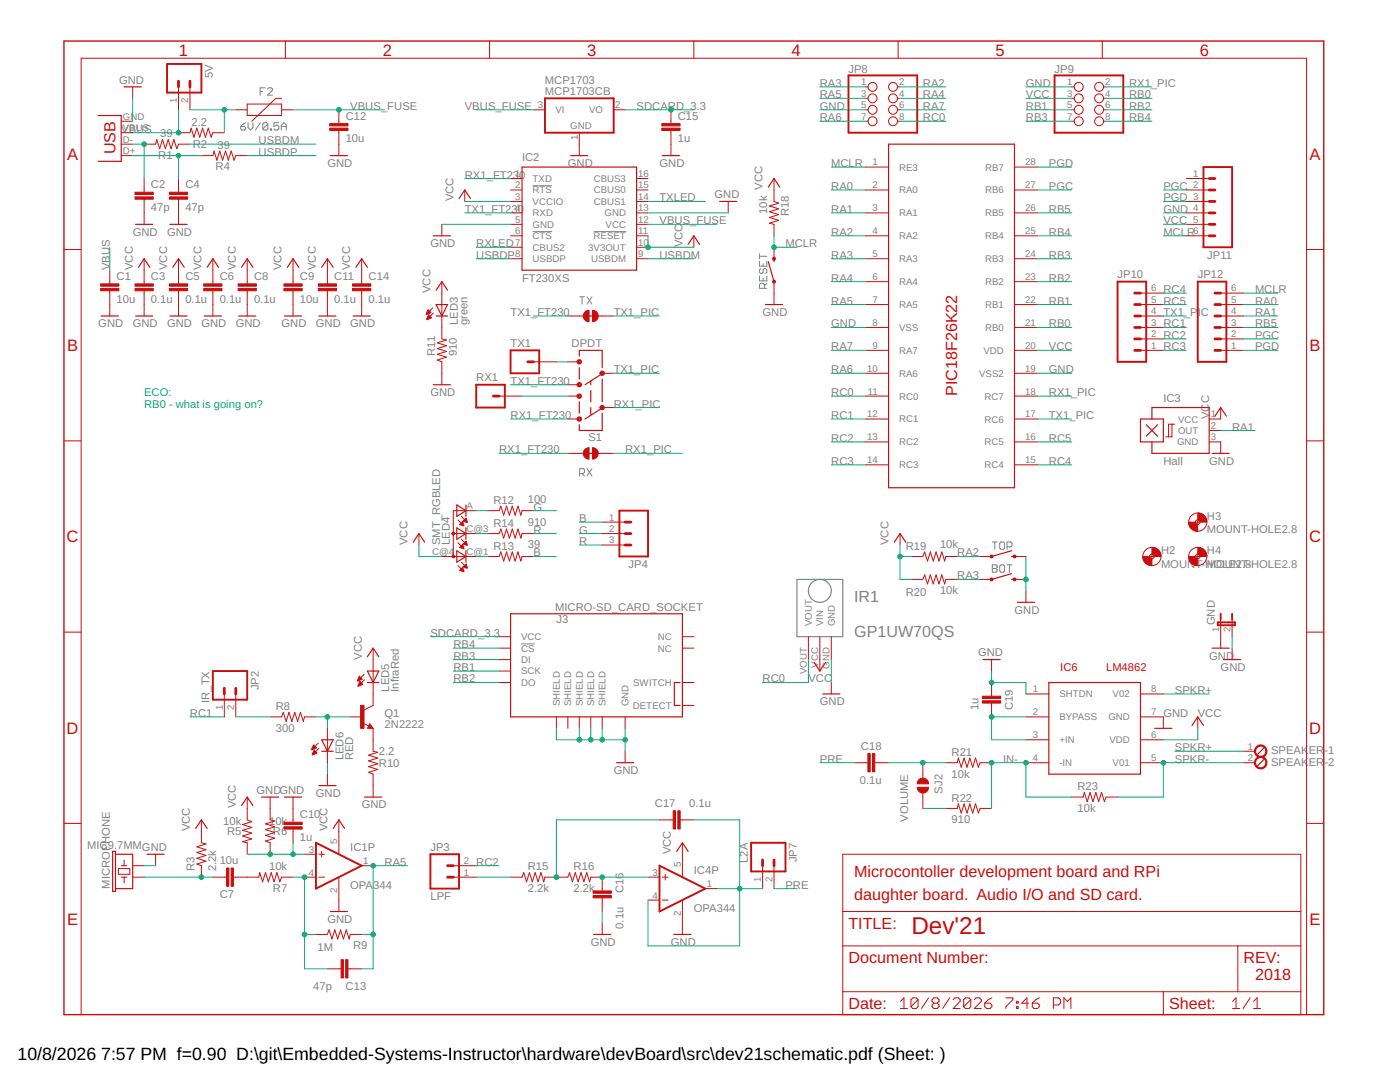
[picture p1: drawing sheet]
<svg xmlns="http://www.w3.org/2000/svg" width="279mm" height="216mm" viewBox="0 0 279 216" stroke-linecap="round" stroke-linejoin="round" font-family="sans-serif">
<g fill="none" stroke="#808080" stroke-width=".23">
<path d="M159 115.6h9.2v11.4h-9.2z"/>
<circle cx="163.6" cy="117.9" r="2.29"/>
</g>
<g fill="none" stroke="#808080" stroke-width=".2">
<path d="M51.9 18.2h.5M52.9 17.5h-1v1.5M53.4 17.8l.2-.3h.5l.3 .3v.2l-1 1h1M48 25.2h.8l.2 .3v.2l-.2 .3h-.5l-.3-.3zM49 24.5l-1 .7M49.5 24.5v1l.5 .5 .5-.5v-1M52 24.5l-1 1.5M53.4 24.7v1l-.2 .3h-.5l-.2-.3M53.4 24.7l-.2-.2h-.5l-.2 .2v1M53.4 24.7l-.9 1M53.9 25.7h.3v.3h-.3zM55.6 24.5h-.9v.7l.5-.2h.2l.2 .2v.5l-.2 .3h-.5l-.2-.3"/>
<path d="M56.1 25.2h1M56.1 26v-1l.5-.5 .5 .5v1M106.3 37.1h3.9M106.3 46.2h3.9M115.7 59.2h.9M116.2 59.2v1.5M117.2 59.2l.9 1.5M118.1 59.2l-.9 1.5M118.5 46.2h6.4M151.6 50.7v.9M151.6 52.1v1h1.4v-1M151.6 55.1v.9h1.4v-.9"/>
<path d="M151.6 51.1h1.4M151.8 53.6l-.2 .2v.5l.2 .3h.3l.2-.3v-.5l.2-.2h.3l.2 .2v.5l-.2 .3M152.3 52.6v.5M152.3 55.6v.4M152.5 57.5v-.7l-.2-.3h-.5l-.2 .3v.7h1.4M153 56.5l-.5 .5M115.7 94.5h.7l.2-.3v-.5l-.2-.2h-.7v1.5M116.2 94.5l.4 .5M117.2 93.5l.9 1.5M118.1 93.5l-.9 1.5M198 108.1h1M198 112.7h.8l.2 .2v.3l-.2 .2 .2 .3v.2l-.2 .3h-.8z"/>
<path d="M198 113.4h.8M198.5 108.1v1.5M199.5 108.4l.2-.3h.5l.3 .3v1l-.3 .2h-.5l-.2-.2zM199.7 112.7h.5l.3 .2v1l-.3 .3h-.5l-.2-.3v-1zM201 109.1h.7l.3-.2v-.5l-.3-.3h-.7v1.5M201 112.7h1M201.5 112.7v1.5M104 128.5h2.7"/>
</g>
<path d="M12.8 8.2h251.4v194.3h-251.4z" fill="none" stroke="#c90d0c" stroke-width=".28"/>
<g fill="none" stroke="#c90d0c" stroke-width=".2">
<path d="M26.5 17.3v2.3M35.6 17.3v4.6M37.9 17.3v4.6M56.2 19.6h-1.1l-4.9 4.6M57 8.2v3.4M97.7 8.2v3.4M138.5 8.2v3.4M172.8 17.3h.4M172.8 19.6h.4M179.1 17.3h.5M179.1 19.6h.5M179.2 8.2v3.4"/>
<path d="M213.9 17.3h.5M213.9 19.6h.5M220 8.2v3.4M220.2 17.3h.5M220.2 19.6h.5M24.2 31.1h2.3M24.2 28.8h2.3M24.2 26.5h2.3M24.2 24.2h2.3M28.8 28.8h2.3l.2-.9 .6 1.8 .5-1.8 .6 1.8 .6-1.8 .5 1.8 .6-1.8 .6 1.8 .3-.9h2.3M28.8 35.6v2.8M28.8 39.7v5.1"/>
<path d="M35.6 26.5h2.3l.2-.9 .6 1.8 .6-1.8 .6 1.8 .5-1.8 .6 1.8 .6-1.8 .5 1.8 .4-.9h2.3M35.6 35.6v2.8M35.6 39.7v5.1M40.2 31.1h2.3l.2-1 .6 1.9 .6-1.9 .5 1.9 .6-1.9 .6 1.9 .5-1.9 .6 1.9 .4-.9h2.2M47.1 21.9h2.2M49.3 20.8h6.9v2.3h-6.9zM56.2 21.9h2.3M67.6 21.9v2.8M67.6 26v5.1M92.8 37.9v2.3M101.9 35.6h2.3M101.9 37.9h2.3"/>
<path d="M106.5 21.9h2.3M115.6 26.5v4.6M122.5 21.9h2.3M127 35.6h2.3M127 37.9h2.3M133.9 21.9v2.8M133.9 26v5.1M154.5 35.6v4.6l.9 .3-1.8 .6 1.8 .6-1.8 .5 1.8 .6-1.8 .6 1.8 .6-1.8 .5 .9 .3v2.3M172.8 24.2h.4M172.8 37.9h4.5M172.8 33.3h4.5M172.8 21.9h.4"/>
<path d="M179.1 24.2h.5M179.1 21.9h.5M202.5 37.9h4.5M202.5 33.3h4.5M213.9 24.2h.5M213.9 21.9h.5M220.2 24.2h.5M220.2 21.9h.5M236.7 35.6h4.6M236.7 37.9h4.6M12.8 49.8h3.4M21.9 53.9v2.7"/>
<path d="M21.9 58v5.1M28.8 51.6v5M28.8 58v5.1M35.6 51.6v5M35.6 58v5.1M42.5 51.6v5M42.5 58v5.1M49.3 51.6v5M49.3 58v5.1M58.5 51.6v5M58.5 58v5.1M65.3 51.6v5"/>
<path d="M65.3 58v5.1M72.2 51.6v5M72.2 58v5.1M88.2 44.8v2.3M88.2 56.2v11.4l.9 .2-1.8 .6 1.8 .6-1.8 .6 1.8 .5-1.8 .6 1.8 .6-1.8 .5 .9 .4v4.6M101.9 40.2h2.3M101.9 42.5h2.3M101.9 44.8h2.3M101.9 47.1h2.3M101.9 51.6h2.3M101.9 49.3h2.3M127 40.2h2.3"/>
<path d="M127 42.5h2.3M127 44.8h2.3M127 47.1h2.3M127 51.6h2.3M127 49.3h2.3M138.5 47.1v2.2M145.3 40.2v2.3M154.5 49.3v2.3M154.5 56.2v4.6M172.8 42.5h4.5M172.8 47.1h4.5M172.8 51.6h4.5"/>
<path d="M172.8 56.2h4.5M202.5 42.5h4.5M202.5 47.1h4.5M202.5 51.6h4.5M202.5 56.2h4.5M227.6 58.5h4.6M236.7 40.2h4.6M236.7 42.5h4.6M236.7 44.8h4.6M236.7 47.1h4.6M243.6 58.5h4.6M260.8 49.8h3.4"/>
<path d="M86.4 61.4l-1.3 1.3M86.5 62.5l-1.3 1.2M99.6 79h4.6M106.5 72.2h4.5M113.3 79h2.3M113.3 63.1h3.1M113.3 76.8h2.3M113.3 72.2h2.3M119.4 63.1h3.1M120.2 74.5h2.3M172.8 60.8h4.5M172.8 65.3h4.5"/>
<path d="M172.8 69.9h4.5M172.8 74.5h4.5M172.8 79h4.5M202.5 60.8h4.5M202.5 65.3h4.5M202.5 69.9h4.5M202.5 74.5h4.5M202.5 79h4.5M227.6 60.8h4.6M227.6 65.3h4.6M227.6 69.9h4.6M227.6 67.6h4.6"/>
<path d="M227.6 63.1h4.6M243.6 60.8h4.6M243.6 65.3h4.6M243.6 69.9h4.6M243.6 67.6h4.6M243.6 63.1h4.6M12.8 88h3.4M113.3 83.6h2.3M113.3 90.5h3.1M119.4 90.5h3.1M120.2 81.3h2.3M172.8 83.6h4.5"/>
<path d="M172.8 88.2h4.5M172.8 92.8h4.5M202.5 83.6h4.5M202.5 88.2h4.5M202.5 92.8h4.5M233.9 84.6v2.6h-1.3M234.5 84.6h-1.3v2.6M241.3 88.2h2.3v2.3M241.3 85.9h2.3M243.6 81.3v2.3h-2.3M260.8 88h3.4M83.6 106.5v2.3"/>
<path d="M88.2 111h6.8M90.5 106.5h4.5M91.4 103.7l.8 .8M91.4 108.3l.8 .8M91.4 112.9l.8 .8M92.1 103l.8 .8M92.1 107.6l.8 .8M92.1 112.2l.8 .8M95 101.9h-4.5v9.1M97.3 101.9h2.3l.3-.9 .6 1.8 .6-1.8 .6 1.8 .5-1.8 .6 1.8 .6-1.8 .5 1.8 .3-.9h2.3M97.3 111h2.3l.3-.9 .6 1.9 .6-1.9 .6 1.9 .5-1.9 .6 1.9 .6-1.9 .5 1.9 .3-1h2.3M97.3 106.5h2.3l.3-.9 .6 1.8 .6-1.8 .6 1.8 .5-1.8 .6 1.8 .6-1.8 .5 1.8 .3-.9h2.3"/>
<path d="M120.2 106.5h4.6M120.2 104.2h4.6M120.2 108.8h4.6M179.6 106.5v2.3M181.9 111h2.3l.3-.9 .6 1.9 .6-1.9 .5 1.9 .6-1.9 .6 1.9 .6-1.9 .5 1.9 .2-1h2.3M181.9 115.6h2.3l.3-.9 .6 1.8 .6-1.8 .5 1.8 .6-1.8 .6 1.8 .6-1.8 .5 1.8 .2-.9h2.3M195.6 111h2.3M195.6 115.6h2.3M202.5 111h2.2M202.5 115.6h2.2M204.7 117.9v2.3M229.4 111h1"/>
<path d="M229.9 110.6v.9M238.6 111h.9M238.6 104.2h.9M239 103.7v.9M239 110.6v.9M12.8 126.1h3.4M44.8 138.5v4.5M47.1 138.5v4.5M72.6 134.6l-1.2 1.2M72.7 135.6l-1.2 1.3M74.5 129.3v11.5l-1.9 .9M99.6 129.3h2.3"/>
<path d="M99.6 131.6h2.3M99.6 127h2.3M99.6 133.9h2.3M99.6 136.2h2.3M136.2 129.3h2.3M136.2 127h2.3M136.2 136.2h2.3M161.3 127v4.6M163.6 127v6.9M165.9 127v4.6M165.9 136.2v2.3M197.9 131.6v2.3"/>
<path d="M197.9 136.2v2.7M204.7 138.5h4.6M227.6 138.5h4.6M243.6 123.6v5.7M245.9 123.6v3.4M245.9 129.3v2.3M260.8 126.1h3.4M49.3 159v4.6l.9 .4-1.8 .5 1.8 .6-1.8 .6 1.8 .5-1.8 .6 1.8 .6-1.8 .6 .9 .2v2.3M53.9 159v4.6l.9 .2-1.8 .6 1.8 .6-1.8 .5 1.8 .6-1.8 .6 1.8 .6-1.8 .5 .9 .4v2.3M53.9 143h2.3l.3-.9 .6 1.9 .6-1.9 .6 1.9 .5-1.9 .6 1.9 .6-1.9 .5 1.9 .3-1h2.3M58.5 159v5.1M63.5 148.3l-1.2 1.2"/>
<path d="M63.6 149.3l-1.2 1.3M65.3 145.3v6.9M65.3 154.5v2.3M69.9 143h2.3M72.5 144.3l1.1 .6M73.8 144.4l.7 .9h-1.2zM74.5 145.3v4.6l.9 .2-1.8 .6 1.8 .6-1.8 .5 1.8 .6-1.8 .6 1.8 .5-1.8 .6 .9 .4v4.5M111 143v2.3M113.3 143v2.3M115.6 143v2.3M117.9 143v2.3M120.2 143v2.3"/>
<path d="M124.8 143v2.3M124.8 149.9v2.3M136.2 140.8h2.3M170.5 152.2h2.7M174.6 152.2h2.7M184.2 152.2v3.1M184.2 158.2v3.1M188.7 152.2h2.3l.3-.9 .5 1.8 .6-1.8 .6 1.8 .5-1.8 .6 1.8 .6-1.8 .6 1.8 .3-.9h2.3M197.9 140.3v2.7M204.7 143h4.6M204.7 152.2h4.6M204.7 147.6h4.6"/>
<path d="M213.9 159h2.3l.2-.9 .6 1.9 .6-1.9 .5 1.9 .6-1.9 .6 1.9 .5-1.9 .6 1.9 .3-1h2.3M227.6 143h4.6v2.3M227.6 152.2h4.6M227.6 147.6h4.6M239 143v2.3M248.2 152.2h2.3M248.2 149.9h2.3M12.8 164.3h3.4M23.6 173.3h2.3v1.2h-2.3zM24.2 175h1.1M24.2 172.7h1.1M24.8 171.6v1.1"/>
<path d="M24.8 175v1.2M26.5 175h2.3M26.5 172.7h2.3M31.1 170.5v2.2M40.2 163.6v4.6l.9 .2-1.8 .6 1.8 .5-1.8 .6 1.8 .6-1.8 .6 1.8 .5-1.8 .6 .9 .3v2.3M42.5 175h2.7M46.6 175h5l.2-.9 .6 1.9 .6-1.9 .6 1.9 .5-1.9 .6 1.9 .6-1.9 .5 1.9 .4-1h2.3M58.5 165.4v2.8M60.8 170.5h2.3M60.8 175h2.3M63.6 170.5h1.2M63.6 175h1.2"/>
<path d="M64.2 169.9v1.1M67.6 163.6v6.9M67.6 175v6.9M72.2 172.7h2.3M90.5 175h4.5M90.5 172.7h4.5M101.9 175h2.3l.3-.9 .6 1.9 .6-1.9 .5 1.9 .6-1.9 .6 1.9 .5-1.9 .6 1.9 .3-1h4.5l.4-.9 .5 1.9 .6-1.9 .6 1.9 .6-1.9 .5 1.9 .6-1.9 .6 1.9 .2-1h2.3v2.8M120.2 179.2v2.7M129.3 175h2.3M129.3 179.6h2.3M131.6 163.6h2.8M132.2 175h1.1"/>
<path d="M132.2 179.6h1.1M132.8 174.5v1.1M135.7 163.6h2.8M136.2 168.2v6.8M136.2 179.6v6.9M140.8 177.3h2.2M152.2 172.7v4.6M154.5 172.7v4.6M168.2 170.5h91.4v32h-91.4zM188.7 161.3h2.3l.3-.9 .5 1.8 .6-1.8 .6 1.8 .5-1.8 .6 1.8 .6-1.8 .6 1.8 .3-.9h2.3M260.8 164.3h3.4M63.1 186.5h2.2l.4-1 .6 1.9 .5-1.9 .6 1.9 .6-1.9 .5 1.9 .6-1.9 .6 1.9 .2-.9h2.3"/>
<path d="M65.3 193.3h2.8M69.4 193.3h2.8M120.2 184.2v2.3M168.2 188.7h91.4M168.2 197.9h91.4M168.2 181.9h91.4M179.7 199.8l.7-.7v2.1M183.2 199.5v1.4l-.3 .3h-.7l-.4-.3M183.2 199.5l-.3-.4h-.7l-.4 .4v1.4M183.2 199.5l-1.4 1.4M185.3 199.1l-1.4 2.1M189.5 199.1l-1.4 2.1"/>
<path d="M190.2 199.5l.4-.4h.7l.3 .4v.3l-1.4 1.4h1.4M193.7 199.5v1.4l-.3 .3h-.7l-.4-.3M193.7 199.5l-.3-.4h-.7l-.4 .4v1.4M193.7 199.5l-1.4 1.4M194.4 199.5l.4-.4h.7l.3 .4v.3l-1.4 1.4h1.4M198 199.1l-.8 .4-.7 .7M200.7 199.1h1.4v.4l-1.4 1.4v.3M202.9 199.8h.3v.4h-.3zM207.4 199.1l-.7 .4-.7 .7M232.2 197.9v4.6M246 199.8l.7-.7v2.1M247 188.7v9.2"/>
<path d="M249.5 199.1l-1.4 2.1M250.2 199.8l.7-.7v2.1M16.2 202.5v-190.9h244.6v190.9M179.7 201.2h1.4M186.4 200.2l-.4 .3v.4l.4 .3h.7l.3-.3v-.4l-.3-.3M186.4 200.2l-.4-.4v-.3l.4-.4h.7l.3 .4v.3l-.3 .4M186.4 200.2h.7M196.5 200.2h1.1l.4 .3v.4l-.4 .3h-.7l-.4-.3zM202.9 200.9h.3v.3h-.3zM205.3 200.2h-1.4l1.1-1.1v2.1M206 200.2h1.1l.3 .3v.4l-.3 .3h-.7l-.4-.3zM210.2 200.5h1.1l.3-.3v-.7l-.3-.4h-1.1v2.1"/>
<path d="M212.3 201.2v-2.1l.7 .7 .7-.7v2.1M246 201.2h1.4M250.2 201.2h1.4"/>
<circle cx="174.1" cy="17.3" r=".89"/>
<circle cx="174.1" cy="19.6" r=".89"/>
<circle cx="178.2" cy="19.6" r=".89"/>
<circle cx="178.2" cy="17.3" r=".89"/>
<circle cx="215.3" cy="17.3" r=".89"/>
<circle cx="215.3" cy="19.6" r=".89"/>
<circle cx="219.4" cy="19.6" r=".89"/>
<circle cx="219.4" cy="17.3" r=".89"/>
<circle cx="174.1" cy="21.9" r=".89"/>
<circle cx="174.1" cy="24.2" r=".89"/>
<circle cx="178.2" cy="21.9" r=".89"/>
<circle cx="178.2" cy="24.2" r=".89"/>
<circle cx="215.3" cy="21.9" r=".89"/>
<circle cx="215.3" cy="24.2" r=".89"/>
<circle cx="219.4" cy="21.9" r=".89"/>
<circle cx="219.4" cy="24.2" r=".89"/>
<circle cx="229.9" cy="111" r="1.82"/>
<circle cx="229.9" cy="111" r=".47"/>
<circle cx="239" cy="111" r="1.82"/>
<circle cx="239" cy="104.2" r="1.82"/>
<circle cx="239" cy="111" r=".47"/>
<circle cx="239" cy="104.2" r=".47"/>
</g>
<g fill="none" stroke="#c90d0c" stroke-width=".23">
<path d="M24.8 17.3h3.4M19.6 23.1h4.6v9.1h-4.6M65.9 31.1h3.4M91.6 39.6l1.2-1.7 1.1 1.7M104.2 33.3h22.8v20.6h-22.8zM113.9 31.1h3.4M132.2 31.1h3.4M153.3 37.3l1.2-1.7 1.1 1.7M177.3 28.8h25.2v68.5h-25.2zM27.1 44.8h3.4M27.6 53.3l1.2-1.7 1.1 1.7M33.9 44.8h3.4"/>
<path d="M34.5 53.3l1.1-1.7 1.2 1.7M41.3 53.3l1.2-1.7 1.1 1.7M48.2 53.3l1.1-1.7 1.2 1.7M57.3 53.3l1.2-1.7 1.1 1.7M64.2 53.3l1.1-1.7 1.2 1.7M71 53.3l1.2-1.7 1.1 1.7M86.5 47.1h3.4M87 57.9l1.2-1.7 1.1 1.7M137.3 48.8l1.2-1.7 1.1 1.7M143.6 40.2h3.4M153.3 52.2l1.2 4M154.5 51.6v.6"/>
<path d="M20.2 63.1h3.4M27.1 63.1h3.4M33.9 63.1h3.4M40.8 63.1h3.4M47.6 63.1h3.5M56.8 63.1h3.4M63.6 63.1h3.5M70.5 63.1h3.4M86.5 76.8h3.4M87 63.1h2.3M87 60.8h2.3l-1.1 2.3zM115.6 71.1v-1.2h4.6v3.4"/>
<path d="M115.6 73.3v2.3M117.2 63.1h1.6M117.9 76.1v.7M117.9 77.9v2.3M120 74.7l-3.2 2.1M120.2 75.6v4.6M152.8 60.8h3.4M115.6 80.2v2.3M117.2 90.5h1.6M117.9 81.3v1.4M120 81.6l-3.2 2M120.2 82.5v3.4h-4.6v-1.1"/>
<path d="M227.6 83.6h4.6v4.6h-4.6zM228.7 84.8l2.3 2.2M229.9 83.6v-2.3h11.4v9.2h-11.4v-2.3M231 84.8l-2.3 2.2M241.9 90.5h3.4M242.5 83l1.1-1.7 1.2 1.7M82.5 108.2l1.1-1.7 1.2 1.7M91.2 100.8l1.8 1.1-1.8 1.1zM91.2 105.3l1.8 1.2-1.8 1.1zM91.2 109.9l1.8 1.1-1.8 1.2zM93 100.8v2.2M93 105.3v2.3"/>
<path d="M93 109.9v2.3M178.5 108.2l1.1-1.7 1.2 1.7M201.9 111h.6M201.9 109.9l-4 1.1M201.9 115.6h.6M201.9 114.5l-4 1.1M73.3 133.9h2.3l-1.1 2.3zM73.3 136.2h2.3M73.3 131l1.2-1.7 1.1 1.7M101.9 122.5h34.3v20.5h-34.3zM135.7 136.2h-1.1v4.6h1.1M162.5 132.2l1.1 1.7 1.2-1.7"/>
<path d="M164.2 138.5h3.4M196.2 131.6h3.4M203 120.2h3.5M209.3 136.2h18.3v18.3h-18.3zM241.9 129.3h3.4M244.2 131.6h3.4M52.2 159h3.4M56.8 159h3.4M63.6 156.8h3.5M64.2 147.6h2.3l-1.2 2.3zM64.2 149.9h2.3M72.7 159h3.5"/>
<path d="M73.8 144.9l.1 .2h-.3l.2-.5 .5 .6h-.7M123 152.2h3.5M230.5 145.3h3.4M237.9 144.8l1.1-1.8 1.2 1.8M252.3 149.2l-1.4 1.4M252.3 151.5l-1.4 1.4M22.5 169.9h.6v8h-.6zM23.1 170.5h3.4v6.8h-3.4M29.3 170.5h3.5M39.1 165.3l1.1-1.7 1.1 1.7M48.2 160.8l1.1-1.8 1.2 1.8M66.5 165.3l1.1-1.7 1.2 1.7"/>
<path d="M135 169.9l1.2-1.7 1.1 1.7M65.9 181.9h3.4M118.5 186.5h3.4M134.5 186.5h3.4"/>
</g>
<g fill="#c90d0c" stroke="#c90d0c" stroke-width=".2">
<path d="M65.8 25.6h3.6v.4h-3.6z"/>
<path d="M65.8 24.7h3.6v.4h-3.6z"/>
<path d="M132.1 25.6h3.6v.4h-3.6z"/>
<path d="M132.1 24.7h3.6v.4h-3.6z"/>
<path d="M33.8 57.6h3.6v.4h-3.6z"/>
<path d="M33.8 56.6h3.6v.5h-3.6z"/>
<path d="M63.5 57.6h3.7v.4h-3.7z"/>
<path d="M63.5 56.6h3.7v.5h-3.7z"/>
<path d="M20.1 57.6h3.6v.4h-3.6z"/>
<path d="M20.1 56.6h3.6v.5h-3.6z"/>
<path d="M26.9 57.6h3.7v.4h-3.7z"/>
<path d="M26.9 56.6h3.7v.5h-3.7z"/>
<path d="M40.7 57.6h3.6v.4h-3.6z"/>
<path d="M40.7 56.6h3.6v.5h-3.6z"/>
<path d="M47.5 57.6h3.7v.4h-3.7z"/>
<path d="M47.5 56.6h3.7v.5h-3.7z"/>
<path d="M56.7 57.6h3.6v.4h-3.6z"/>
<path d="M56.7 56.6h3.6v.5h-3.6z"/>
<path d="M46.1 173.2h.5v3.6h-.5z"/>
<path d="M45.2 173.2h.5v3.6h-.5z"/>
<path d="M56.7 165h3.6v.4h-3.6z"/>
<path d="M56.7 164.1h3.6v.4h-3.6z"/>
<path d="M69 191.5h.4v3.6h-.4z"/>
<path d="M68.1 191.5h.4v3.6h-.4z"/>
<path d="M118.4 177.8h3.6v.4h-3.6z"/>
<path d="M118.4 178.7h3.6v.5h-3.6z"/>
<path d="M134.3 161.8h.5v3.6h-.5z"/>
<path d="M135.3 161.8h.4v3.6h-.4z"/>
<path d="M70.4 57.6h3.6v.4h-3.6z"/>
<path d="M70.4 56.6h3.6v.5h-3.6z"/>
<path d="M72 140.8h.6v4.5h-.6z"/>
<path d="M26.9 39.3h3.7v.5h-3.7z"/>
<path d="M26.9 38.4h3.7v.4h-3.7z"/>
<path d="M33.8 39.3h3.6v.5h-3.6z"/>
<path d="M33.8 38.4h3.6v.4h-3.6z"/>
<path d="M196.1 138.9h3.6v.5h-3.6z"/>
<path d="M196.1 139.8h3.6v.5h-3.6z"/>
<path d="M173.2 150.4h.5v3.6h-.5z"/>
<path d="M174.1 150.4h.5v3.6h-.5z"/>
</g>
<g fill="none" stroke="#c90d0c" stroke-width=".38">
<path d="M33.3 12.8h6.9v5.7h-6.9zM108.8 19.6h13.7v6.9h-13.7zM169.3 15h13.7v11.5h-13.7zM210.5 15h13.7v11.5h-13.7zM240.2 33.3h5.7v16h-5.7zM223 56.2h5.7v16h-5.7zM239 56.2h5.8v16h-5.8zM95 76.8h5.8v4.5h-5.8zM101.9 69.9h5.7v4.6h-5.7zM123.6 101.9h5.7v9.1h-5.7zM42.5 133.9h6.8v5.7h-6.8zM243 124.2h3.5v.6h-3.5z"/>
<path d="M243.6 122.5v1.1M245.9 122.5v1.1M63.1 168.2l9.1 4.5-9.1 4.6zM85.9 170.5h5.7v6.8h-5.7zM131.6 172.7l9.2 4.6-9.2 4.6zM149.9 168.2h6.9v5.7h-6.9z"/>
</g>
<g fill="none" stroke="#c90d0c" stroke-width=".55">
<path d="M35.6 16.2v1.1M37.9 16.2v1.1M241.3 37.9h1.2M241.3 35.6h1.2M226.5 58.5h1.1M241.3 40.2h1.2M241.3 44.8h1.2M241.3 42.5h1.2M241.3 47.1h1.2M242.5 58.5h1.1M98.5 79h1.1M105.3 72.2h1.2"/>
<path d="M226.5 65.3h1.1M226.5 67.6h1.1M226.5 69.9h1.1M226.5 60.8h1.1M226.5 63.1h1.1M242.5 65.3h1.1M242.5 67.6h1.1M242.5 69.9h1.1M242.5 60.8h1.1M242.5 63.1h1.1M124.8 108.8h1.1M124.8 106.5h1.1"/>
<path d="M124.8 104.2h1.1M44.8 137.3v1.2M47.1 137.3v1.2M89.3 172.7h1.2M89.3 175h1.2M152.2 171.6v1.1M154.5 171.6v1.1"/>
</g>
<g fill="#c90d0c" stroke="#c90d0c" stroke-width=".2">
<path d="M90.3 110.9h.4v.3h-.4l-.1-.2h.3h-.3z" fill-rule="evenodd"/>
<path d="M90.3 106.3h.4v.3l-.3 .1-.2-.2h.3h-.3z" fill-rule="evenodd"/>
<path d="M91.7 104.7l.6-.6 .3 .8z" fill-rule="evenodd"/>
<path d="M92.4 104l.6-.6 .3 .8z" fill-rule="evenodd"/>
<path d="M91.7 109.2l.6-.6 .3 .9z" fill-rule="evenodd"/>
<path d="M92.4 108.6l.6-.7 .3 .9z" fill-rule="evenodd"/>
<path d="M91.7 113.8l.6-.6 .3 .8z" fill-rule="evenodd"/>
<path d="M92.4 113.1l.6-.6 .3 .8z" fill-rule="evenodd"/>
<path d="M85.4 61.8l.6 .6-.9 .4z" fill-rule="evenodd"/>
<path d="M85.5 62.8l.6 .6-.9 .4z" fill-rule="evenodd"/>
<path d="M239 102.4a1.79 1.79 0 0 1 1.9 1.8h-1.4l-.1-.3-.4-.2z" fill-rule="evenodd"/>
<path d="M237.2 104.2h1.4l.1 .3 .3 .1v1.4a1.82 1.82 0 0 1-1.8-1.8z" fill-rule="evenodd"/>
<path d="M229.9 109.2a1.79 1.79 0 0 1 1.8 1.8h-1.3l-.2-.3-.3-.1z" fill-rule="evenodd"/>
<path d="M228.1 111h1.3l.2 .4 .3 .1v1.4a1.79 1.79 0 0 1-1.8-1.9z" fill-rule="evenodd"/>
<path d="M239 109.2a1.79 1.79 0 0 1 1.9 1.8h-1.4l-.1-.3-.4-.1z" fill-rule="evenodd"/>
<path d="M237.2 111h1.4l.1 .4 .3 .1v1.4a1.79 1.79 0 0 1-1.8-1.9z" fill-rule="evenodd"/>
<path d="M71.7 134.9l.6 .6-.9 .4z" fill-rule="evenodd"/>
<path d="M71.8 135.9l.6 .6-.9 .4z" fill-rule="evenodd"/>
<path d="M62.6 148.6l.6 .6-1 .4z" fill-rule="evenodd"/>
<path d="M62.7 149.7l.6 .6-1 .4z" fill-rule="evenodd"/>
<path d="M250.7 149a1.25 1.25 0 0 1 2 .3 1.25 1.25 0 0 1-.8 1.8 1.25 1.25 0 0 1-1.5-1.2h.2a1.03 1.03 0 0 1 1.4-1 1.03 1.03 0 0 1 .3 1.7 1.03 1.03 0 0 1-1.7-.4v-.3h-.2l.1-.6z" fill-rule="evenodd"/>
<path d="M250.7 151.3a1.25 1.25 0 0 1 2 .2 1.25 1.25 0 0 1-.8 1.9 1.25 1.25 0 0 1-1.5-1.2h.2a1.03 1.03 0 0 1 1.4-1 1.03 1.03 0 0 1 .3 1.7 1.03 1.03 0 0 1-1.7-.5v-.2h-.2l.1-.6z" fill-rule="evenodd"/>
<path d="M183 157.1h2.3a1.13 1.13 0 0 1-1.1 1.1 1.13 1.13 0 0 1-1.2-1.1z" fill-rule="evenodd"/>
<path d="M183.4 155.6a1.13 1.13 0 0 1 1.2-.3 1.13 1.13 0 0 1 .7 1.1h-2.3z" fill-rule="evenodd"/>
<path d="M119.9 81a.44 .44 0 0 1 .7 .2 .44 .44 0 0 1-.3 .6 .44 .44 0 0 1-.6-.5h.3a.22 .22 0 0 1 .3-.2 .22 .22 0 0 1 0 .4 .22 .22 0 0 1-.3-.1l-.3-.1z" fill-rule="evenodd"/>
<path d="M115.4 83.2a.44 .44 0 0 1 .6 .2 .44 .44 0 0 1-.3 .6 .44 .44 0 0 1-.5-.4h.2a.22 .22 0 0 1 .3-.2 .22 .22 0 0 1 .1 .4 .22 .22 0 0 1-.4-.1l-.2-.1z" fill-rule="evenodd"/>
<path d="M115.4 78.7a.44 .44 0 0 1 .6 .2 .44 .44 0 0 1-.3 .6 .44 .44 0 0 1-.5-.5h.2a.22 .22 0 0 1 .3-.1 .22 .22 0 0 1 .1 .3 .22 .22 0 0 1-.4-.1l-.2-.1z" fill-rule="evenodd"/>
<path d="M115.4 76.4a.44 .44 0 0 1 .6 .2 .44 .44 0 0 1-.3 .6 .44 .44 0 0 1-.5-.4h.2a.22 .22 0 0 1 .3-.2 .22 .22 0 0 1 .1 .3 .22 .22 0 0 1-.4 0l-.2-.1z" fill-rule="evenodd"/>
<path d="M115.4 71.8a.44 .44 0 0 1 .6 .2 .44 .44 0 0 1-.3 .6 .44 .44 0 0 1-.5-.4h.2a.22 .22 0 0 1 .3-.2 .22 .22 0 0 1 .1 .3 .22 .22 0 0 1-.4 0l-.2-.1z" fill-rule="evenodd"/>
<path d="M119.9 74.1a.44 .44 0 0 1 .7 .2 .44 .44 0 0 1-.3 .6 .44 .44 0 0 1-.6-.4h.3a.22 .22 0 0 1 .3-.2 .22 .22 0 0 1 0 .3 .22 .22 0 0 1-.3 0l-.3-.1z" fill-rule="evenodd"/>
<path d="M118.2 61.9a1.09 1.09 0 0 1 1.2 1.2h-1.2z" fill-rule="evenodd"/>
<path d="M118.2 63.1h1.2a1.12 1.12 0 0 1-1.2 1.1z" fill-rule="evenodd"/>
<path d="M116.7 62.3l.5-.3 .4-.1v2.3a1.15 1.15 0 0 1-1.1-.7 1.15 1.15 0 0 1 .2-1.2z" fill-rule="evenodd"/>
<path d="M118.2 89.3a1.12 1.12 0 0 1 1.2 1.2h-1.2z" fill-rule="evenodd"/>
<path d="M118.2 90.5h1.2a1.09 1.09 0 0 1-1.2 1.1z" fill-rule="evenodd"/>
<path d="M116.7 89.7l.9-.4v2.3a1.14 1.14 0 0 1-1.1-.7 1.14 1.14 0 0 1 .2-1.2z" fill-rule="evenodd"/>
<circle cx="197.9" cy="111" r=".3"/>
<circle cx="202.5" cy="111" r=".3"/>
<circle cx="197.9" cy="115.6" r=".3"/>
<circle cx="202.5" cy="115.6" r=".3"/>
<circle cx="154.5" cy="56.2" r=".3"/>
<circle cx="154.5" cy="51.6" r=".3"/>
</g>
<g fill="none" stroke="#0dab76" stroke-width=".2">
<path d="M26.5 19.6v4.6M163.6 17.3h9.2M163.6 19.6h9.2M179.6 17.3h9.1M179.6 19.6h9.1M204.7 17.3h9.2M204.7 19.6h9.2M220.7 17.3h9.2M220.7 19.6h9.2M26.5 28.8h2.3v6.8M26.5 31.1h13.7M35.6 21.9v4.6h-9.1"/>
<path d="M35.6 31.1v4.5M37.9 21.9h9.2M37.9 28.8h25.2M44.8 21.9v4.6M49.3 31.1h13.8M58.5 21.9h18.3M92.8 35.6h9.1M95 21.9h11.5M124.8 21.9h13.7M163.6 21.9h9.2M163.6 24.2h9.2M165.9 33.3h6.9"/>
<path d="M165.9 37.9h6.9M179.6 21.9h9.1M179.6 24.2h9.1M204.7 21.9h9.2M204.7 24.2h9.2M207 33.3h6.9M207 37.9h6.9M220.7 21.9h9.2M220.7 24.2h9.2M232.2 37.9h4.5M21.9 49.3v4.6M88.2 44.8h13.7"/>
<path d="M92.8 42.5h9.1M92.8 40.2h9.1M95 51.6h6.9M95 49.3h6.9M129.3 42.5h16M129.3 44.8h13.7M129.3 51.6h9.2M129.3 40.2h11.5M129.3 47.1v2.2h9.2M154.5 47.1v2.2h4.5M165.9 42.5h6.9M165.9 51.6h6.9"/>
<path d="M165.9 47.1h6.9M165.9 56.2h6.9M207 42.5h6.9M207 51.6h6.9M207 47.1h6.9M207 56.2h6.9M232.2 42.5h4.5M232.2 44.8h4.5M232.2 40.2h4.5M232.2 47.1h4.5M232.2 58.5h4.5M248.2 58.5h6.8"/>
<path d="M101.9 76.8h11.4M104.2 79h9.1M106.5 63.1h6.8M111 72.2h2.3M122.5 74.5h9.1M122.5 63.1h9.1M165.9 65.3h6.9M165.9 74.5h6.9M165.9 69.9h6.9M165.9 60.8h6.9M165.9 79h6.9M207 65.3h6.9"/>
<path d="M207 74.5h6.9M207 69.9h6.9M207 60.8h6.9M207 79h6.9M232.2 65.3h4.5M232.2 69.9h4.5M232.2 67.6h4.5M232.2 60.8h4.5M232.2 63.1h4.5M248.2 65.3h6.8M248.2 69.9h6.8M248.2 67.6h6.8"/>
<path d="M248.2 60.8h6.8M248.2 63.1h6.8M99.6 90.5h13.7M101.9 83.6h11.4M122.5 90.5h13.7M122.5 81.3h9.1M165.9 83.6h6.9M165.9 88.2h6.9M165.9 92.8h6.9M207 83.6h6.9M207 88.2h6.9M207 92.8h6.9"/>
<path d="M243.6 85.9h6.9M83.6 108.8v2.2h4.6M95 111h2.3M95 101.9h2.3M95 106.5h2.3M106.5 111h4.5M106.5 101.9h4.5M106.5 106.5h4.5M115.6 106.5h4.6M115.6 104.2h4.6M115.6 108.8h4.6M179.6 111h2.3"/>
<path d="M179.6 108.8v6.8h2.3M191 111h4.6M191 115.6h4.6M204.7 111v6.9M85.9 127h13.7M90.5 136.2h9.1M90.5 131.6h9.1M90.5 129.3h9.1M90.5 133.9h9.1M161.3 131.6v4.6h-9.1M165.9 131.6v4.6M197.9 133.9v2.3h6.8v2.3"/>
<path d="M232.2 138.5h9.1M245.9 127v2.3M37.9 143h6.9M47.1 143h6.8M63.1 143h6.8M65.3 143v2.3M65.3 152.2v2.3M111 145.3v2.3h13.8M115.6 145.3v2.3M117.9 145.3v2.3M120.2 145.3v2.3M124.8 145.3v4.6"/>
<path d="M163.6 152.2h6.9M177.3 152.2h11.4M204.7 143h-6.8v4.6h6.8M213.9 159h-9.2v-6.8h-6.8v9.1M234.5 149.9h13.7M239 145.3v2.3h-6.8M248.2 152.2h-16v6.8h-9.2M28.8 172.7h2.3M28.8 175h13.7M49.3 170.5h11.5M58.5 168.2v2.3M58.5 175h2.3v18.3h4.5"/>
<path d="M81.3 172.7h-6.8v20.6h-2.3M95 172.7h4.6M95 175h6.9M120.2 175h9.1M131.6 163.6h-20.6v11.4M138.5 163.6h9.1v25.1h-18.3v-9.1M143 177.3h9.2M154.5 177.3h4.5M184.2 161.3h4.5M60.8 186.5h2.3M72.2 186.5h2.3M120.2 181.9v2.3"/>
</g>
<g fill="#0dab76" stroke="#0dab76" stroke-width=".2">
<circle cx="204.7" cy="115.6" r=".47"/>
<circle cx="197.9" cy="136.2" r=".47"/>
<circle cx="124.8" cy="147.6" r=".47"/>
<circle cx="115.6" cy="147.6" r=".47"/>
<circle cx="117.9" cy="147.6" r=".47"/>
<circle cx="120.2" cy="147.6" r=".47"/>
<circle cx="179.6" cy="111" r=".47"/>
<circle cx="129.3" cy="49.3" r=".47"/>
<circle cx="67.6" cy="21.9" r=".47"/>
<circle cx="154.5" cy="49.3" r=".47"/>
<circle cx="53.9" cy="170.5" r=".47"/>
<circle cx="58.5" cy="170.5" r=".47"/>
<circle cx="60.8" cy="175" r=".47"/>
<circle cx="60.8" cy="186.5" r=".47"/>
<circle cx="120.2" cy="175" r=".47"/>
<circle cx="111" cy="175" r=".47"/>
<circle cx="147.6" cy="177.3" r=".47"/>
<circle cx="40.2" cy="175" r=".47"/>
<circle cx="44.8" cy="21.9" r=".47"/>
<circle cx="74.5" cy="172.7" r=".47"/>
<circle cx="74.5" cy="186.5" r=".47"/>
<circle cx="65.3" cy="143" r=".47"/>
<circle cx="28.8" cy="28.8" r=".47"/>
<circle cx="35.6" cy="31.1" r=".47"/>
<circle cx="204.7" cy="152.2" r=".47"/>
<circle cx="197.9" cy="152.2" r=".47"/>
<circle cx="35.6" cy="26.5" r=".47"/>
<circle cx="197.9" cy="143" r=".47"/>
<circle cx="232.2" cy="152.2" r=".47"/>
<circle cx="184.2" cy="152.2" r=".47"/>
<circle cx="133.9" cy="21.9" r=".47"/>
</g>
<text font-size="4.8" fill="#c90d0c" x="181.9" y="186.5">Dev'21</text>
<g font-size="3.5">
<text x="3.5" y="211.4">10/8/2026</text>
<text x="20.2" y="211.4">7:57 PM f=0.90 D:\git\Embedded-Systems-Instructor\hardware\devBoard\src\dev21schematic.pdf (Sheet: )</text>
</g>
<g font-size="3.3" fill="#c90d0c">
<text x="35.7" y="11.1">1</text>
<text x="76.4" y="11.1">2</text>
<text x="117.2" y="11.1">3</text>
<text x="157.9" y="11.1">4</text>
<text x="198.7" y="11.1">5</text>
<text x="239.5" y="11.1">6</text>
<text x="13.4" y="31.9">A</text>
<text x="261.4" y="31.9">A</text>
<text x="13.4" y="70">B</text>
<text x="261.4" y="70">B</text>
<text x="13.3" y="108.2">C</text>
<text x="261.3" y="108.2">C</text>
<text x="13.3" y="146.4">D</text>
<text x="261.3" y="146.4">D</text>
<text x="13.4" y="184.5">E</text>
<text x="261.4" y="184.5">E</text>
</g>
<g font-size="3.2" fill="#c90d0c">
<text x="23" y="30.8" transform="rotate(-90 23 30.8)">USB</text>
<text x="191" y="79" transform="rotate(-90 191 79)">PIC18F26K22</text>
<text x="170.5" y="175">Microcontoller development board and RPi</text>
<text x="170.5" y="179.6">daughter board. Audio I/O and SD card.</text>
<text x="169.3" y="185.3">TITLE:</text>
<text x="169.3" y="192.2">Document Number:</text>
<text x="248.2" y="192.2">REV:</text>
<text x="250.5" y="195.6">2018</text>
<text x="169.3" y="201.3">Date:</text>
<text x="233.3" y="201.3">Sheet:</text>
</g>
<g font-size="3.2" fill="#808080">
<text x="170.5" y="120.2">IR1</text>
<text x="170.5" y="127">GP1UW70QS</text>
</g>
<g font-size="2.2" fill="#808080">
<text x="23.8" y="16.7">GND</text>
<text x="42.5" y="15.5" transform="rotate(-90 42.5 15.5)">5V</text>
<text x="108.8" y="16.8">MCP1703</text>
<text x="163.6" y="17.3">RA3</text>
<text x="169.3" y="14.5">JP8</text>
<text x="184.2" y="17.3">RA2</text>
<text x="204.8" y="17.3">GND</text>
<text x="210.5" y="14.5">JP9</text>
<text x="225.3" y="17.3">RX1_PIC</text>
<text x="69" y="23.9">C12</text>
<text x="69.9" y="21.9">VBUS_FUSE</text>
<text x="92.8" y="21.9">VBUS_FUSE</text>
<text x="108.8" y="19.1">MCP1703CB</text>
<text x="127" y="21.9">SDCARD_3.3</text>
<text x="135.3" y="23.9">C15</text>
<text x="163.6" y="21.9">GND</text>
<text x="163.6" y="19.6">RA5</text>
<text x="184.2" y="19.6">RA4</text>
<text x="184.2" y="21.9">RA7</text>
<text x="204.8" y="19.6">VCC</text>
<text x="204.8" y="21.9">RB1</text>
<text x="225.3" y="21.9">RB2</text>
<text x="225.3" y="19.6">RB0</text>
<text x="24.2" y="26.5">VBUS</text>
<text x="32" y="27.4">39</text>
<text x="38.2" y="25.1">2.2</text>
<text x="38.5" y="29.4">R2</text>
<text x="43.4" y="29.7">39</text>
<text x="51.6" y="28.8">USBDM</text>
<text x="69" y="28.4">10u</text>
<text x="135.3" y="28.4">1u</text>
<text x="163.6" y="24.2">RA6</text>
<text x="184.2" y="24.2">RC0</text>
<text x="204.8" y="24.2">RB3</text>
<text x="225.3" y="24.2">RB4</text>
<text x="31.6" y="31.7">R1</text>
<text x="43" y="34">R4</text>
<text x="51.6" y="31.1">USBDP</text>
<text x="65.3" y="33.3">GND</text>
<text x="92.8" y="35.6">RX1_FT230</text>
<text x="104.2" y="32.2">IC2</text>
<text x="113.3" y="33.3">GND</text>
<text x="131.6" y="33.3">GND</text>
<text x="165.9" y="33.3">MCLR</text>
<text x="209.3" y="33.3">PGD</text>
<text x="30.1" y="37.6">C2</text>
<text x="37" y="37.6">C4</text>
<text x="90.5" y="40.2" transform="rotate(-90 90.5 40.2)">VCC</text>
<text x="131.6" y="40.2">TXLED</text>
<text x="142.6" y="39.5">GND</text>
<text x="152.2" y="37.9" transform="rotate(-90 152.2 37.9)">VCC</text>
<text x="165.9" y="37.9">RA0</text>
<text x="209.3" y="37.9">PGC</text>
<text x="232.2" y="40.2">PGD</text>
<text x="232.2" y="37.9">PGC</text>
<text x="26.5" y="47.1">GND</text>
<text x="30.1" y="42.1">47p</text>
<text x="33.3" y="47.1">GND</text>
<text x="37" y="42.1">47p</text>
<text x="92.8" y="42.5">TX1_FT230</text>
<text x="131.6" y="44.8">VBUS_FUSE</text>
<text x="153.1" y="42.7" transform="rotate(-90 153.1 42.7)">10k</text>
<text x="157.4" y="43.2" transform="rotate(-90 157.4 43.2)">R18</text>
<text x="165.9" y="42.5">RA1</text>
<text x="165.9" y="47.1">RA2</text>
<text x="209.3" y="42.5">RB5</text>
<text x="209.3" y="47.1">RB4</text>
<text x="232.2" y="42.5">GND</text>
<text x="232.2" y="44.8">VCC</text>
<text x="232.2" y="47.1">MCLR</text>
<text x="21.9" y="53.9" transform="rotate(-90 21.9 53.9)">VBUS</text>
<text x="26.5" y="53.9" transform="rotate(-90 26.5 53.9)">VCC</text>
<text x="33.3" y="53.9" transform="rotate(-90 33.3 53.9)">VCC</text>
<text x="40.2" y="53.9" transform="rotate(-90 40.2 53.9)">VCC</text>
<text x="47" y="53.9" transform="rotate(-90 47 53.9)">VCC</text>
<text x="56.2" y="53.9" transform="rotate(-90 56.2 53.9)">VCC</text>
<text x="63" y="53.9" transform="rotate(-90 63 53.9)">VCC</text>
<text x="69.9" y="53.9" transform="rotate(-90 69.9 53.9)">VCC</text>
<text x="85.9" y="49.3">GND</text>
<text x="95" y="51.6">USBDP</text>
<text x="95" y="49.3">RXLED</text>
<text x="131.6" y="51.6">USBDM</text>
<text x="136.2" y="49.3" transform="rotate(-90 136.2 49.3)">VCC</text>
<text x="156.8" y="49.3">MCLR</text>
<text x="165.9" y="51.6">RA3</text>
<text x="209.3" y="51.6">RB3</text>
<text x="240.9" y="51.6">JP11</text>
<text x="23.3" y="55.8">C1</text>
<text x="30.1" y="55.8">C3</text>
<text x="37" y="55.8">C5</text>
<text x="43.8" y="55.8">C6</text>
<text x="50.7" y="55.8">C8</text>
<text x="59.8" y="55.8">C9</text>
<text x="66.7" y="55.8">C11</text>
<text x="73.6" y="55.8">C14</text>
<text x="85.9" y="58.5" transform="rotate(-90 85.9 58.5)">VCC</text>
<text x="104.2" y="56.2">FT230XS</text>
<text x="165.9" y="56.2">RA4</text>
<text x="209.3" y="56.2">RB2</text>
<text x="223" y="55.5">JP10</text>
<text x="232.2" y="58.5">RC4</text>
<text x="239" y="55.5">JP12</text>
<text x="250.5" y="58.5">MCLR</text>
<text x="19.6" y="65.3">GND</text>
<text x="23.3" y="60.4">10u</text>
<text x="26.5" y="65.3">GND</text>
<text x="30.1" y="60.4">0.1u</text>
<text x="33.3" y="65.3">GND</text>
<text x="37" y="60.4">0.1u</text>
<text x="40.2" y="65.3">GND</text>
<text x="43.8" y="60.4">0.1u</text>
<text x="47" y="65.3">GND</text>
<text x="50.7" y="60.4">0.1u</text>
<text x="56.2" y="65.3">GND</text>
<text x="59.8" y="60.4">10u</text>
<text x="63" y="65.3">GND</text>
<text x="66.7" y="60.4">0.1u</text>
<text x="69.9" y="65.3">GND</text>
<text x="73.6" y="60.4">0.1u</text>
<text x="91.4" y="64.9" transform="rotate(-90 91.4 64.9)">LED3</text>
<text x="93.3" y="64.9" transform="rotate(-90 93.3 64.9)">green</text>
<text x="101.9" y="63">TX1_FT230</text>
<text x="122.5" y="63">TX1_PIC</text>
<text x="152.2" y="63">GND</text>
<text x="165.9" y="65.3">GND</text>
<text x="165.9" y="60.8">RA5</text>
<text x="209.3" y="60.8">RB1</text>
<text x="209.3" y="65.3">RB0</text>
<text x="232.2" y="65.3">RC1</text>
<text x="232.2" y="60.8">RC5</text>
<text x="232.2" y="63">TX1_P</text>
<text x="239" y="63">I</text>
<text x="239.7" y="63">C</text>
<text x="250.5" y="60.8">RA0</text>
<text x="250.5" y="63">RA1</text>
<text x="250.5" y="65.3">RB5</text>
<text x="86.8" y="71" transform="rotate(-90 86.8 71)">R11</text>
<text x="91.2" y="71" transform="rotate(-90 91.2 71)">910</text>
<text x="101.9" y="69.2">TX1</text>
<text x="114.1" y="69.2">DPDT</text>
<text x="165.9" y="69.9">RA7</text>
<text x="209.3" y="69.9">VCC</text>
<text x="232.2" y="67.6">RC2</text>
<text x="232.2" y="69.9">RC3</text>
<text x="250.5" y="69.9">PGD</text>
<text x="250.5" y="67.6">PGC</text>
<text x="95" y="76.1">RX1</text>
<text x="101.9" y="76.8">TX1_FT230</text>
<text x="122.5" y="74.5">TX1_PIC</text>
<text x="165.9" y="74.5">RA6</text>
<text x="209.3" y="74.5">GND</text>
<text x="85.9" y="79">GND</text>
<text x="101.9" y="83.6">RX1_FT230</text>
<text x="122.5" y="81.3">RX1_PIC</text>
<text x="165.9" y="79">RC0</text>
<text x="165.9" y="83.6">RC1</text>
<text x="209.3" y="83.6">TX1_PIC</text>
<text x="209.3" y="79">RX1_PIC</text>
<text x="232.2" y="80.2">IC3</text>
<text x="241.3" y="83.6" transform="rotate(-90 241.3 83.6)">VCC</text>
<text x="117.4" y="88">S1</text>
<text x="165.9" y="88.2">RC2</text>
<text x="209.3" y="88.2">RC5</text>
<text x="245.9" y="85.9">RA1</text>
<text x="99.6" y="90.5">RX1_FT230</text>
<text x="124.8" y="90.5">RX1_PIC</text>
<text x="165.9" y="92.8">RC3</text>
<text x="209.3" y="92.8">RC4</text>
<text x="232.2" y="92.8">Hall</text>
<text x="241.3" y="92.8">GND</text>
<text x="98.5" y="100.6">R12</text>
<text x="105.3" y="100.3">100</text>
<text x="106.5" y="101.9">G</text>
<text x="98.5" y="105.1">R14</text>
<text x="105.3" y="104.9">910</text>
<text x="106.5" y="106.5">R</text>
<text x="115.6" y="106.5">G</text>
<text x="115.6" y="104.2">B</text>
<text x="240.9" y="106.4">MOUNT-HOLE2.8</text>
<text x="240.9" y="103.7">H3</text>
<text x="81.3" y="108.8" transform="rotate(-90 81.3 108.8)">VCC</text>
<text x="87.8" y="108.8" transform="rotate(-90 87.8 108.8)">SMT_RGBLED</text>
<text x="89.8" y="108.8" transform="rotate(-90 89.8 108.8)">LED4</text>
<text x="98.5" y="109.7">R13</text>
<text x="105.3" y="109.4">39</text>
<text x="106.5" y="111">B</text>
<text x="115.6" y="108.8">R</text>
<text x="125.5" y="113.3">JP4</text>
<text x="177.3" y="108.8" transform="rotate(-90 177.3 108.8)">VCC</text>
<text x="180.8" y="109.7">R19</text>
<text x="187.6" y="109.4">10k</text>
<text x="191" y="111">RA2</text>
<text x="231.7" y="113.3">MOUNT-HOLE2.8</text>
<text x="231.7" y="110.5">H2</text>
<text x="240.9" y="113.3">MOUNT-HOLE2.8</text>
<text x="240.9" y="110.5">H4</text>
<text x="180.8" y="118.8">R20</text>
<text x="187.6" y="118.6">10k</text>
<text x="191" y="115.6">RA3</text>
<text x="110.8" y="122">MICRO-SD_CARD_SOCKET</text>
<text x="111" y="124.3">J3</text>
<text x="202.5" y="122.5">GND</text>
<text x="242.5" y="124.8" transform="rotate(-90 242.5 124.8)">GND</text>
<text x="72.2" y="131.6" transform="rotate(-90 72.2 131.6)">VCC</text>
<text x="85.9" y="127">SDCARD_3.3</text>
<text x="90.5" y="131.6">RB3</text>
<text x="90.5" y="129.3">RB4</text>
<text x="195.2" y="130.9">GND</text>
<text x="241.3" y="131.6">GND</text>
<text x="51.6" y="137.8" transform="rotate(-90 51.6 137.8)">JP2</text>
<text x="90.5" y="136.2">RB2</text>
<text x="90.5" y="133.9">RB1</text>
<text x="152.2" y="136.2">RC0</text>
<text x="161.3" y="136.2">VCC</text>
<text x="243.6" y="133.9">GND</text>
<text x="37.9" y="143">RC1</text>
<text x="41.8" y="140.2" transform="rotate(-90 41.8 140.2)">IR_TX</text>
<text x="55" y="141.7">R8</text>
<text x="76.8" y="143">Q1</text>
<text x="77.7" y="138" transform="rotate(-90 77.7 138)">LED5</text>
<text x="79.6" y="138" transform="rotate(-90 79.6 138)">InfraRed</text>
<text x="163.6" y="140.8">GND</text>
<text x="195.3" y="141.7" transform="rotate(-90 195.3 141.7)">1u</text>
<text x="202.1" y="141.7" transform="rotate(-90 202.1 141.7)">C19</text>
<text x="232.2" y="143">GND</text>
<text x="234.5" y="138.5">SPKR+</text>
<text x="239" y="143">VCC</text>
<text x="55" y="146">300</text>
<text x="76.8" y="145.3">2N2222</text>
<text x="171.8" y="149.6">C18</text>
<text x="234.5" y="149.9">SPKR+</text>
<text x="68.5" y="151.7" transform="rotate(-90 68.5 151.7)">LED6</text>
<text x="70.5" y="151.7" transform="rotate(-90 70.5 151.7)">RED</text>
<text x="75.6" y="150.6">2.2</text>
<text x="75.6" y="153.1">R10</text>
<text x="122.5" y="154.5">GND</text>
<text x="163.6" y="152.2">PRE</text>
<text x="189.9" y="155.2">10k</text>
<text x="189.9" y="150.8">R21</text>
<text x="200.2" y="152.2">IN-</text>
<text x="234.5" y="152.2">SPKR-</text>
<text x="253.7" y="150.5">SPEAK</text>
<text x="253.7" y="152.8">SPEAK</text>
<text x="261.2" y="150.5">ER</text>
<text x="261.2" y="152.8">ER</text>
<text x="264.3" y="150.5">-1</text>
<text x="264.3" y="152.8">-2</text>
<text x="47" y="161.3" transform="rotate(-90 47 161.3)">VCC</text>
<text x="51.2" y="158.4">GNDGND</text>
<text x="63" y="159">GND</text>
<text x="72.2" y="161.3">GND</text>
<text x="130.7" y="161">C17</text>
<text x="137.6" y="161">0.1u</text>
<text x="171.6" y="156.4">0.1u</text>
<text x="188.1" y="158.3" transform="rotate(-90 188.1 158.3)">SJ2</text>
<text x="189.9" y="160">R22</text>
<text x="215" y="157.7">R23</text>
<text x="37.9" y="165.9" transform="rotate(-90 37.9 165.9)">VCC</text>
<text x="44.6" y="164.5">10k</text>
<text x="45.3" y="166.6">R5</text>
<text x="53.7" y="164.5">10k</text>
<text x="54.5" y="166.6">R6</text>
<text x="59.8" y="167.8">1u</text>
<text x="59.8" y="163.3">C10</text>
<text x="65.3" y="165.9" transform="rotate(-90 65.3 165.9)">VCC</text>
<text x="181.2" y="163.9" transform="rotate(-90 181.2 163.9)">VOLUME</text>
<text x="189.9" y="164.3">910</text>
<text x="215" y="162">10k</text>
<text x="17.4" y="169.3">MIC9.7MMGND</text>
<text x="38.8" y="173.9" transform="rotate(-90 38.8 173.9)">R3</text>
<text x="43.2" y="173.9" transform="rotate(-90 43.2 173.9)">2.2k</text>
<text x="43.8" y="172.4">10u</text>
<text x="53.7" y="173.7">10k</text>
<text x="69.9" y="169.9">IC1P</text>
<text x="76.8" y="172.7">RA5</text>
<text x="85.9" y="169.8">JP3</text>
<text x="95" y="172.7">RC2</text>
<text x="105.3" y="173.7">R15</text>
<text x="114.5" y="173.7">R16</text>
<text x="133.9" y="170.5" transform="rotate(-90 133.9 170.5)">VCC</text>
<text x="149.2" y="172.2" transform="rotate(-90 149.2 172.2)">L2A</text>
<text x="159" y="172.1" transform="rotate(-90 159 172.1)">JP7</text>
<text x="21.9" y="177.3" transform="rotate(-90 21.9 177.3)">MICROPHONE</text>
<text x="43.8" y="179.3">C7</text>
<text x="54.5" y="178">R7</text>
<text x="69.9" y="177.3">OPA</text>
<text x="74.5" y="177.3">344</text>
<text x="85.9" y="179.6">LPF</text>
<text x="105.3" y="178">2.2k</text>
<text x="114.5" y="178">2.2k</text>
<text x="124.4" y="178.2" transform="rotate(-90 124.4 178.2)">C16</text>
<text x="138.5" y="174.5">IC4P</text>
<text x="156.8" y="177.3">PRE</text>
<text x="65.3" y="184.2">GND</text>
<text x="124.4" y="185.3" transform="rotate(-90 124.4 185.3)">0.1u</text>
<text x="138.5" y="181.9">OPA344</text>
<text x="63.4" y="189.7">1M</text>
<text x="70.5" y="189.4">R9</text>
<text x="117.9" y="188.7">GND</text>
<text x="133.9" y="188.7">GND</text>
<text x="62.5" y="197.6">47p</text>
<text x="69" y="197.6">C13</text>
</g>
<g font-size="2.2" fill="#0dab76">
<text x="28.8" y="78.9">ECO:</text>
<text x="28.8" y="81.3">RB0 - what is going on?</text>
</g>
<g font-size="2.2" fill="#c90d0c">
<text x="211.6" y="133.9">IC6</text>
<text x="220.8" y="133.9">LM4862</text>
</g>
<g font-size="1.9" fill="#808080">
<text x="171.9" y="17">1</text>
<text x="179.4" y="17">2</text>
<text x="213" y="17">1</text>
<text x="220.6" y="17">2</text>
<text x="24.5" y="23.9">GND</text>
<text x="35.3" y="20.5" transform="rotate(-90 35.3 20.5)">1</text>
<text x="37.6" y="20.5" transform="rotate(-90 37.6 20.5)">2</text>
<text x="107.4" y="21.6">3</text>
<text x="110.9" y="22.6">VI</text>
<text x="117.6" y="22.6">VO</text>
<text x="122.8" y="21.6">2</text>
<text x="171.9" y="19.3">3</text>
<text x="171.9" y="21.6">5</text>
<text x="171.9" y="23.9">7</text>
<text x="179.4" y="19.3">4</text>
<text x="179.4" y="21.6">6</text>
<text x="179.4" y="23.9">8</text>
<text x="213" y="19.3">3</text>
<text x="213" y="21.6">5</text>
<text x="213" y="23.9">7</text>
<text x="220.6" y="19.3">4</text>
<text x="220.6" y="21.6">6</text>
<text x="220.6" y="23.9">8</text>
<text x="24.5" y="28.4">D-</text>
<text x="24.5" y="26.2">VBUS</text>
<text x="113.8" y="25.8">GND</text>
<text x="115.3" y="27.9" transform="rotate(-90 115.3 27.9)">1</text>
<text x="24.5" y="30.7">D+</text>
<text x="102.8" y="35.3">1</text>
<text x="127.4" y="35.3">16</text>
<text x="174.1" y="33">1</text>
<text x="179.4" y="34">RE3</text>
<text x="196.6" y="34">RB7</text>
<text x="204.6" y="33">28</text>
<text x="238.1" y="35.3">1</text>
<text x="102.8" y="37.6">2</text>
<text x="102.8" y="39.9">3</text>
<text x="106.3" y="36.3">TXD</text>
<text x="106.3" y="38.6">RTS</text>
<text x="106.3" y="40.9">VCCIO</text>
<text x="118.5" y="40.9">CBUS1</text>
<text x="118.5" y="38.6">CBUS0</text>
<text x="118.5" y="36.3">CBUS3</text>
<text x="127.4" y="39.9">14</text>
<text x="127.4" y="37.6">15</text>
<text x="174.1" y="37.6">2</text>
<text x="179.4" y="38.6">RA0</text>
<text x="196.6" y="38.6">RB6</text>
<text x="204.6" y="37.6">27</text>
<text x="238.1" y="37.6">2</text>
<text x="238.1" y="39.9">3</text>
<text x="102.8" y="42.2">4</text>
<text x="102.8" y="44.4">5</text>
<text x="102.8" y="46.7">6</text>
<text x="106.3" y="43.2">RXD</text>
<text x="106.3" y="45.5">GND</text>
<text x="106.3" y="47.7">CTS</text>
<text x="118.5" y="47.7">RESET</text>
<text x="120.6" y="43.2">GND</text>
<text x="120.9" y="45.5">VCC</text>
<text x="127.4" y="46.7">11</text>
<text x="127.4" y="44.4">12</text>
<text x="127.4" y="42.2">13</text>
<text x="174.1" y="42.2">3</text>
<text x="174.1" y="46.7">4</text>
<text x="179.4" y="43.2">RA1</text>
<text x="179.4" y="47.7">RA2</text>
<text x="196.6" y="47.7">RB4</text>
<text x="196.6" y="43.2">RB5</text>
<text x="204.6" y="46.7">25</text>
<text x="204.6" y="42.2">26</text>
<text x="238.1" y="42.2">4</text>
<text x="238.1" y="44.4">5</text>
<text x="238.1" y="46.7">6</text>
<text x="102.8" y="49">7</text>
<text x="102.8" y="51.3">8</text>
<text x="106.3" y="50">CBUS2</text>
<text x="106.3" y="52.3">USBDP</text>
<text x="117.4" y="50">3V3OUT</text>
<text x="118" y="52.3">USBDM</text>
<text x="127.4" y="51.3">9</text>
<text x="127.4" y="49">10</text>
<text x="174.1" y="51.3">5</text>
<text x="179.4" y="52.3">RA3</text>
<text x="196.6" y="52.3">RB3</text>
<text x="204.6" y="51.3">24</text>
<text x="174.1" y="55.9">6</text>
<text x="179.4" y="56.9">RA4</text>
<text x="196.6" y="56.9">RB2</text>
<text x="204.6" y="55.9">23</text>
<text x="229.7" y="58.2">6</text>
<text x="245.7" y="58.2">6</text>
<text x="174.1" y="60.4">7</text>
<text x="174.1" y="65">8</text>
<text x="179.4" y="61.4">RA5</text>
<text x="196.6" y="61.5">RB1</text>
<text x="204.6" y="65">21</text>
<text x="204.6" y="60.4">22</text>
<text x="229.7" y="65">3</text>
<text x="229.7" y="62.7">4</text>
<text x="229.7" y="60.4">5</text>
<text x="245.7" y="65">3</text>
<text x="245.7" y="62.7">4</text>
<text x="245.7" y="60.4">5</text>
<text x="174.1" y="69.6">9</text>
<text x="179.4" y="66">VSS</text>
<text x="179.4" y="70.6">RA7</text>
<text x="196.3" y="70.6">VDD</text>
<text x="196.6" y="66">RB0</text>
<text x="204.6" y="69.6">20</text>
<text x="229.7" y="69.6">1</text>
<text x="229.7" y="67.3">2</text>
<text x="245.7" y="69.6">1</text>
<text x="245.7" y="67.3">2</text>
<text x="173.1" y="74.2">10</text>
<text x="179.4" y="75.2">RA6</text>
<text x="195.4" y="75.2">VSS2</text>
<text x="204.6" y="74.2">19</text>
<text x="173.1" y="83.3">12</text>
<text x="173.2" y="78.7">11</text>
<text x="179.4" y="79.7">RC0</text>
<text x="196.5" y="79.7">RC7</text>
<text x="204.6" y="83.3">17</text>
<text x="204.6" y="78.7">18</text>
<text x="241.6" y="83.3">1</text>
<text x="173.1" y="87.9">13</text>
<text x="179.4" y="84.3">RC1</text>
<text x="179.4" y="88.9">RC2</text>
<text x="196.5" y="88.9">RC5</text>
<text x="196.5" y="84.3">RC6</text>
<text x="204.6" y="87.9">16</text>
<text x="234.9" y="88.9">GND</text>
<text x="235.1" y="86.6">OUT</text>
<text x="235.1" y="84.3">VCC</text>
<text x="241.6" y="87.9">3</text>
<text x="241.6" y="85.6">2</text>
<text x="173.1" y="92.4">14</text>
<text x="179.4" y="93.4">RC3</text>
<text x="196.5" y="93.4">RC4</text>
<text x="204.6" y="92.4">15</text>
<text x="93.1" y="101.6">A</text>
<text x="93.1" y="106.2">C@3</text>
<text x="121.6" y="103.9">1</text>
<text x="121.6" y="106.2">2</text>
<text x="86.2" y="110.7">C@4</text>
<text x="93.1" y="110.7">C@1</text>
<text x="121.6" y="108.4">3</text>
<text x="162" y="124.9" transform="rotate(-90 162 124.9)">VOUT</text>
<text x="164.3" y="124.9" transform="rotate(-90 164.3 124.9)">VIN</text>
<text x="166.6" y="124.9" transform="rotate(-90 166.6 124.9)">GND</text>
<text x="104" y="130">CS</text>
<text x="104" y="127.7">VCC</text>
<text x="131.3" y="130">NC</text>
<text x="131.3" y="127.7">NC</text>
<text x="243.3" y="126.2" transform="rotate(-90 243.3 126.2)">1</text>
<text x="245.6" y="126.2" transform="rotate(-90 245.6 126.2)">2</text>
<text x="104" y="132.3">DI</text>
<text x="104" y="134.6">SCK</text>
<text x="104" y="136.9">DO</text>
<text x="126.3" y="136.9">SWITCH</text>
<text x="161" y="134.5" transform="rotate(-90 161 134.5)">VOUT</text>
<text x="163.3" y="133.2" transform="rotate(-90 163.3 133.2)">VCC</text>
<text x="165.6" y="133.4" transform="rotate(-90 165.6 133.4)">GND</text>
<text x="44.4" y="141.6" transform="rotate(-90 44.4 141.6)">1</text>
<text x="46.7" y="141.6" transform="rotate(-90 46.7 141.6)">2</text>
<text x="111.7" y="140.9" transform="rotate(-90 111.7 140.9)">SHIELD</text>
<text x="114" y="140.9" transform="rotate(-90 114 140.9)">SHIELD</text>
<text x="116.3" y="140.9" transform="rotate(-90 116.3 140.9)">SHIELD</text>
<text x="118.6" y="140.9" transform="rotate(-90 118.6 140.9)">SHIELD</text>
<text x="120.9" y="140.9" transform="rotate(-90 120.9 140.9)">SHIELD</text>
<text x="125.4" y="140.9" transform="rotate(-90 125.4 140.9)">GND</text>
<text x="126.3" y="141.4">DETECT</text>
<text x="206.1" y="138.1">1</text>
<text x="206.1" y="142.7">2</text>
<text x="211.4" y="139.2">SHTDN</text>
<text x="211.4" y="143.7">BYPASS</text>
<text x="221.2" y="143.7">GND</text>
<text x="222.1" y="139.2">V02</text>
<text x="229.7" y="142.7">7</text>
<text x="229.7" y="138.1">8</text>
<text x="206.1" y="147.3">3</text>
<text x="211.4" y="148.3">+IN</text>
<text x="221.4" y="148.3">VDD</text>
<text x="229.7" y="147.3">6</text>
<text x="249.1" y="149.6">1</text>
<text x="206.1" y="151.9">4</text>
<text x="211.4" y="152.9">-IN</text>
<text x="222.1" y="152.9">V01</text>
<text x="229.7" y="151.9">5</text>
<text x="249.1" y="151.9">2</text>
<text x="61.6" y="170.1">3</text>
<text x="67.3" y="168.4" transform="rotate(-90 67.3 168.4)">5</text>
<text x="72.5" y="172.4">1</text>
<text x="92.6" y="172.4">2</text>
<text x="135.9" y="172.9" transform="rotate(-90 135.9 172.9)">5</text>
<text x="61.6" y="174.7">4</text>
<text x="67.3" y="178.2" transform="rotate(-90 67.3 178.2)">2</text>
<text x="92.6" y="174.7">1</text>
<text x="130.2" y="179.3">4</text>
<text x="130.2" y="174.7">3</text>
<text x="141.1" y="177">1</text>
<text x="151.9" y="175.9" transform="rotate(-90 151.9 175.9)">1</text>
<text x="154.1" y="175.9" transform="rotate(-90 154.1 175.9)">2</text>
<text x="135.9" y="182.8" transform="rotate(-90 135.9 182.8)">2</text>
</g>
</svg>
